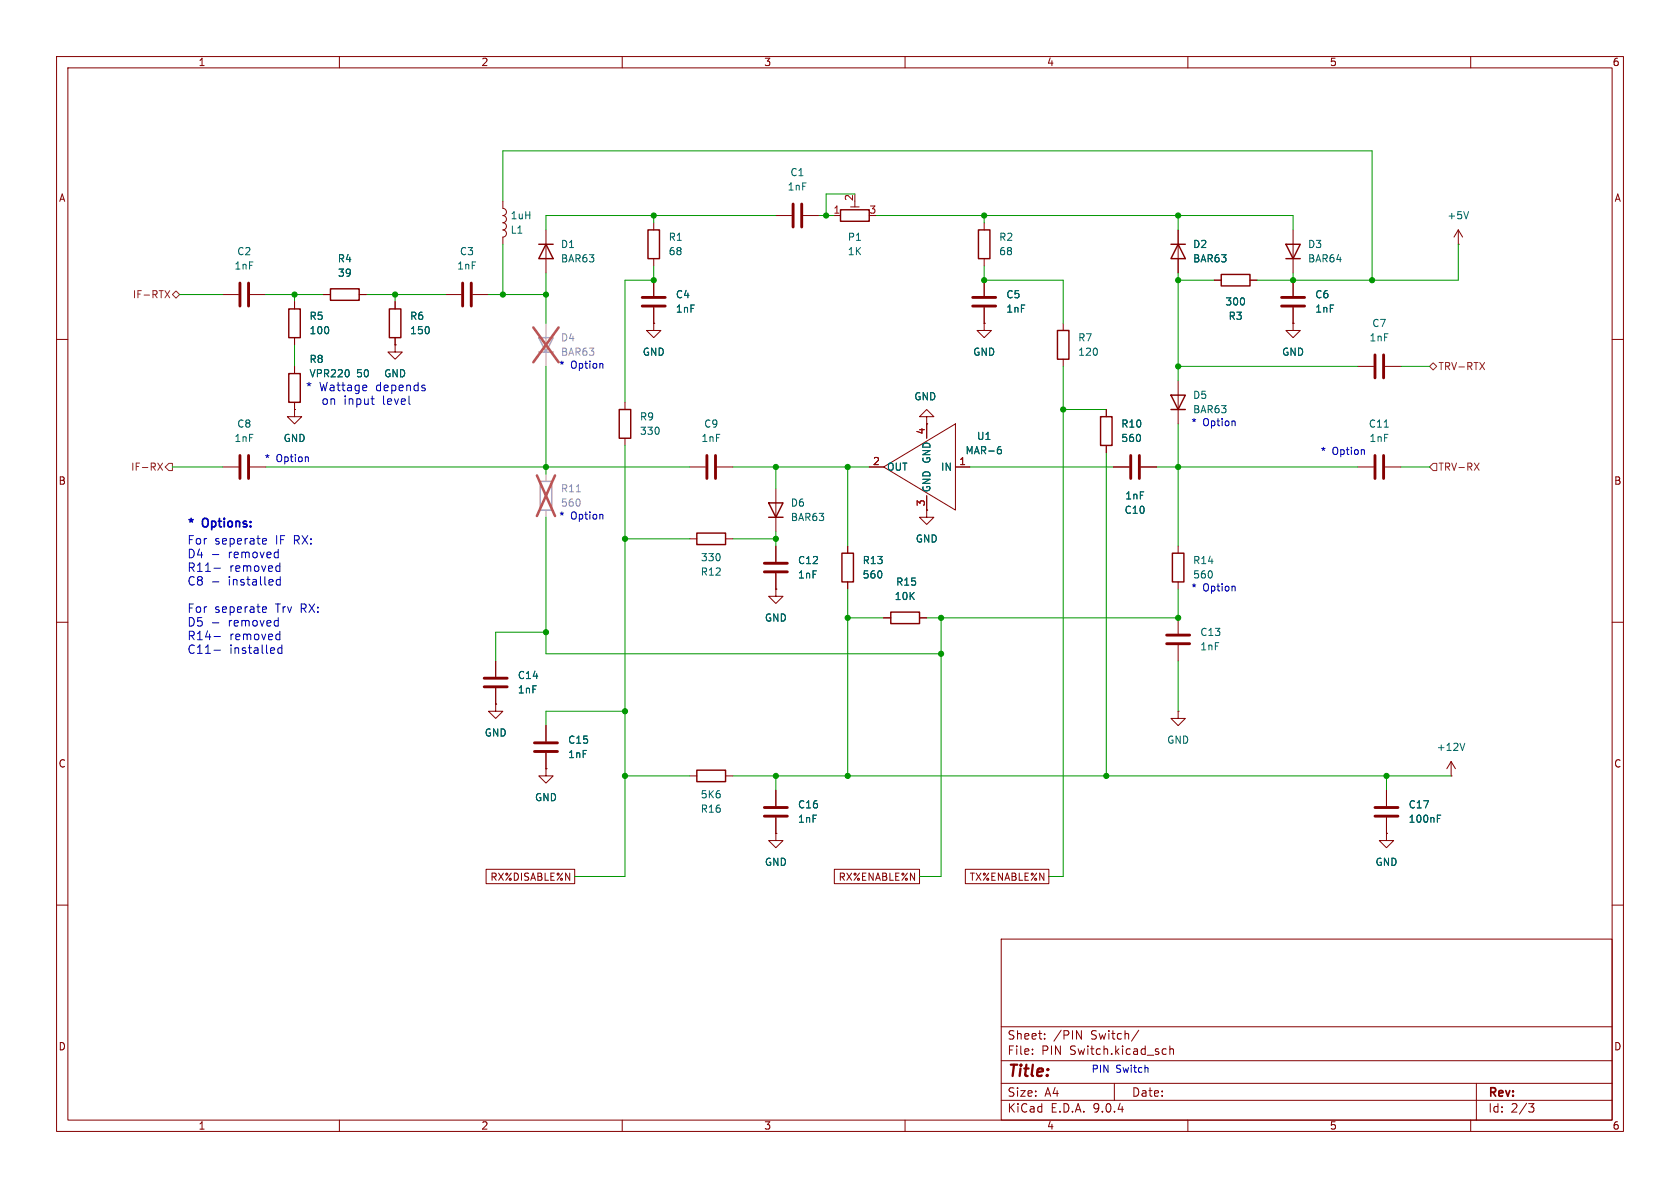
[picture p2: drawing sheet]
<svg xmlns="http://www.w3.org/2000/svg" width="297mm" height="210mm" viewBox="0 0 297 210" stroke-linecap="round" stroke-linejoin="round" font-family="sans-serif">
<g fill="none" stroke="#840000" stroke-width=".18">
<path d="M10 10h277v190h-277zM12 12h273v186h-273zM60 10v2M110 10v2M160 10v2M210 10v2M260 10v2M88.9 36.8a.64 .64 0 0 1 .6 .7 .64 .64 0 0 1-.6 .6 .64 .64 0 0 1 .6 .6 .64 .64 0 0 1-.6 .7 .64 .64 0 0 1 .6 .6 .64 .64 0 0 1-.6 .6 .63 .63 0 0 1 .6 .7 .63 .63 0 0 1-.6 .6v1.3M88.9 35.6v1.2M115.6 39.4v1.2M137.2 38.1h2.8M142 38.1h2.8"/>
<path d="M147.3 38.1h1.3M150.4 36.6h1.5M151.1 35.6v1M174 39.4v1.2M39.4 52.1h2.8M44.2 52.1h2.8M52.1 53.3v1.3M52.1 59.7v1.3M57.1 52.1h1.3M63.5 52.1h1.3M69.8 53.3v1.3M69.8 59.7v1.3"/>
<path d="M78.7 52.1h2.8M83.6 52.1h2.8M96.5 40.6v7.7M115.6 57.2v1.2h1.2l-1.2 1.3-1.3-1.3h1.3M115.6 57.2h.1M115.6 45.7v1.3M115.6 49.5v2.8M115.6 54.4v2.8M174 57.2v1.2h1.3l-1.3 1.3-1.3-1.3h1.3M174 57.2h.1M174 45.7v1.3M174 49.5v2.8"/>
<path d="M174 54.4v2.8M188 57.2v1.2M208.3 40.6v7.7M214.6 49.5h1.3M221 49.5h1.2M228.6 57.2v1.2h1.3l-1.3 1.3-1.3-1.3h1.3M228.6 57.2h.1M228.6 40.6v7.7M228.6 49.5v2.8M228.6 54.4v2.8M257.8 43.2h.1M257.8 40.6l-.8 1.3"/>
<path d="M257.8 40.6l.8 1.3M257.8 40.6v2.6M10 60h2M52.1 72.4v1.3h1.2l-1.2 1.2-1.3-1.2h1.3M52.1 72.4h.1M52.1 64.8v1.2M52.1 71.1v1.3M69.8 61v1.2h1.3l-1.3 1.3-1.2-1.3h1.2M69.8 61h.1M110.5 71.1v1.3M110.5 77.5v1.2M163.8 73.7h1.3l-1.3-1.3-1.2 1.3h1.2v1.2"/>
<path d="M163.8 74.9h.1M163.8 74.9v2.6M188 63.5v1.3M195.6 72.4v1.3M195.6 78.7v1.3M208.3 67.3v7.6M240 64.8h2.8M244.9 64.8h2.7M285 60h2M39.4 82.6h2.8M44.2 82.6h2.8M121.9 82.6h2.8"/>
<path d="M121.9 95.3h1.3M126.7 82.6h2.8M128.3 95.3h1.2M137.2 86.4v7.6M137.2 96.5v2.8M149.9 96.5v1.3M153.7 82.6h2.5M156.2 82.6l12.7-7.7v15.3zM163.8 90.2v1.2h1.3l-1.3 1.3-1.2-1.3h1.2M163.8 90.2h.1M163.8 87.6v2.6M168.9 82.6h2.5"/>
<path d="M196.8 82.6h2.8M201.7 82.6h2.8M208.3 96.5v1.3M240 82.6h2.8M244.9 82.6h2.7M10 110h2M87.6 116.8v2.8M137.2 104.1v1.3h1.2l-1.2 1.3-1.3-1.3h1.3M137.2 104.1h.1M137.2 101.3v2.8M149.9 102.9v1.2M156.2 109.2h1.3"/>
<path d="M162.6 109.2h1.2M208.3 102.9v1.2M208.3 109.2v2.8M208.3 114v2.8M285 110h2M87.6 124.5v1.2h1.3l-1.3 1.3-1.2-1.3h1.2M87.6 124.5h.1M87.6 121.7v2.8M96.5 135.9v1.3h1.3l-1.3 1.2-1.3-1.2h1.3M96.5 135.9h.1M96.5 128.3v2.8M96.5 133.1v2.8"/>
<path d="M121.9 137.2h1.3M128.3 137.2h1.2M137.2 139.7v2.8M208.3 125.7v1.3h1.2l-1.2 1.3-1.3-1.3h1.3M208.3 125.7h.1M245.1 139.7v2.8M256.5 137.2h.1M256.5 134.6l-.7 1.3M256.5 134.6l.8 1.3M256.5 134.6v2.6M85.9 153.7h15.7v2.5h-15.7zM137.2 147.3v1.3h1.2l-1.2 1.3-1.3-1.3h1.3"/>
<path d="M137.2 147.3h.1M137.2 144.5v2.8M147.5 153.7h15.1v2.5h-15.1zM170.7 153.7h14.7v2.5h-14.7zM245.1 147.3v1.3h1.3l-1.3 1.3-1.3-1.3h1.3M245.1 147.3h.1M245.1 144.5v2.8M10 160h2M177 166h108v32h-108zM285 160h2M60 198v2M110 198v2"/>
<path d="M160 198v2M177 194.5h108M177 191.5h108M177 187.5h108M177 181.5h108M182.5 186.3v.1M182.5 185.5v.1M184.7 183.6v.1M184.7 182.8v.1M190.3 182.2l.9 1.5v-1.5M197 191.5v3M201.3 182.1l-1.3 2"/>
<path d="M205.7 185.4l.5 .1M206.2 186.3l-.5 .1M206.8 185.5l.2-.1 .4 .1 .1 .9M206.8 184.9v1.5M210 198v2M260 198v2M261 191.5v6.5M270.2 195.1h1l-.5 .6 .4 .1 .1 .5-.3 .3h-.4"/>
</g>
<g fill="none" stroke="#840000" stroke-width=".51">
<path d="M140.2 36.1v4M141.7 36.1v4M42.4 50v4.1M43.9 50v4.1M81.8 50v4.1M83.3 50v4.1M113.5 54.1h4.1M113.5 52.6h4.1M172 54.1h4M172 52.6h4M226.6 54.1h4M226.6 52.6h4"/>
<path d="M243.1 62.7v4.1M244.6 62.7v4.1M42.4 80.5v4.1M43.9 80.5v4.1M125 80.5v4.1M126.5 80.5v4.1M135.1 99.6h4.1M199.9 80.5v4.1M201.4 80.5v4.1M243.1 80.5v4.1M244.6 80.5v4.1M85.6 119.9h4.1"/>
<path d="M135.1 101.1h4.1M206.2 113.8h4.1M206.2 112.3h4.1M85.6 121.4h4.1M94.5 132.8h4.1M94.5 131.3h4.1M135.1 144.3h4.1M135.1 142.7h4.1M243.1 144.3h4M243.1 142.7h4"/>
</g>
<path d="M259.6 37.4l-.4 1.3M176.6 79.4h.2l.2 .3v.4l-.4 .1M176.9 79h-.3M244.7 75.5h.7M259 131.4l-.5 1.3M254.1 144.7h.4M254.1 144.1h.6" fill="none" stroke="#006464" stroke-width=".18"/>
<g fill="none" stroke="#840000" stroke-width=".25">
<path d="M148.6 37.1h5.1v2h-5.1zM51.1 54.6h2v5.1h-2zM58.4 51.1h5.1v2h-5.1zM68.8 54.6h2.1v5.1h-2.1zM95.2 43.2h2.6M96.5 43.2l1.3 2.5h-2.6zM114.6 40.6h2v5.1h-2zM173 40.6h2v5.1h-2zM186.9 58.4h2.1v5.1h-2.1zM207 43.2h2.5M208.3 43.2l1.2 2.5h-2.5zM215.9 48.5h5.1v2h-5.1z"/>
<path d="M227.3 43.2h2.6l-1.3 2.5zM227.3 45.7h2.6M51.1 66h2v5.1h-2zM109.5 72.4h2v5.1h-2zM194.6 73.7h2v5h-2zM207 69.9h2.5l-1.2 2.5zM207 72.4h2.5M123.2 94.2h5.1v2.1h-5.1zM135.9 88.9h2.5l-1.2 2.5zM135.9 91.4h2.5M148.8 97.8h2.1v5.1h-2.1zM207.3 97.8h2v5.1h-2z"/>
<path d="M157.5 108.2h5.1v2h-5.1zM123.2 136.1h5.1v2.1h-5.1z"/>
</g>
<path d="M95.2 59.7h2.6l-1.3 2.5zM95.2 62.2h2.6M95.5 85.1h2v5.1h-2z" fill="none" stroke="#a1a1a1" stroke-width=".25"/>
<path d="M96.5 57.2v7.6M96.5 83.8v1.3M96.5 90.2v1.2" fill="none" stroke="#a1a1a1" stroke-width=".18"/>
<path d="M94.3 57.9l4.5 6.1M98.8 57.9l-4.5 6.1M94.9 84l3.2 7.2M98.1 84l-3.2 7.2" fill="none" stroke="#e65255" stroke-width=".46"/>
<path d="M101.9 86.9h.7" fill="none" stroke="#989898" stroke-width=".18"/>
<path d="M29.2 51.4l.8 1.2M30 51.4l-.8 1.2M31.1 51.4l.6 .7-.6 .6-.6-.6zM252.7 64.8l.7-.7 .6 .7-.6 .6zM261.6 64.1l.9 1.2M262.5 64.1l-.9 1.2M27.9 81.9l.8 1.2M28.7 81.9l-.8 1.2M29.8 81.9h.7v1.3h-.7l-.6-.6zM253.4 81.9h.6v1.3h-.6l-.7-.6zM260.6 81.9l.9 1.2M261.5 81.9l-.9 1.2" fill="none" stroke="#725600" stroke-width=".18"/>
<g fill="none" stroke="#009600" stroke-width=".18">
<path d="M88.9 35.6v-8.9h153.7v22.8M115.6 38.1v1.3M137.2 38.1h-40.7v2.5M144.8 38.1h2.5M151.1 34.3h-5.1v3.8M154.9 38.1h73.7v2.5M174 38.1v1.3M208.3 38.1v2.5M31.7 52.1h7.7M47 52.1h10.1M52.1 52.1v1.2M64.8 52.1h13.9"/>
<path d="M69.8 52.1v1.2M86.4 52.1h10.1M88.9 43.2v8.9M96.5 48.3v8.9M115.6 47v2.5h-5.1v21.6M174 47v2.5h14v7.7M208.3 49.5h6.3M208.3 48.3v19M228.6 48.3v1.2M257.8 43.2v6.3h-35.6M52.1 61v3.8M96.5 64.8v19"/>
<path d="M110.5 78.7v76.2h-8.9M188 64.8v90.1h-2.6M188 72.4h7.6M208.3 74.9v21.6M208.3 64.8h31.7M247.6 64.8h5.1M30.5 82.6h8.9M47 82.6h74.9M96.5 91.4v24.2h69.9M110.5 95.3h11.4M129.5 95.3h7.7M129.5 82.6h24.2"/>
<path d="M137.2 82.6v3.8M137.2 94v2.5M149.9 82.6v13.9M171.4 82.6h25.4M195.6 80v57.2M204.5 82.6h35.5M247.6 82.6h5.1M96.5 111.8h-8.9v5M149.9 109.2h6.3M149.9 104.1v33.1M166.4 109.2v45.7h-3.8M208.3 104.1v5.1h-44.5"/>
<path d="M208.3 116.8v8.9M110.5 125.7h-14v2.6M110.5 137.2h11.4M129.5 137.2h127M137.2 137.2v2.5M245.1 137.2v2.5"/>
</g>
<g fill="none" stroke="#0000c2" stroke-width=".18">
<path d="M65.6 70.5h.6M65.9 71.4l.3 .1M75.1 68.6v.4M37.5 98h1.2M46.6 95.2l.4 .1 .1 .2-.7 .2M47 96.1l-.4 .1M49 97.6l.2 .1M49.2 97.1v1.5M49.2 98.5l-.2 .1M49.5 99.5v1.5M37.5 102.9h1.2M37.5 110.1h1.2"/>
<path d="M37.8 100.4h1.2M37.8 112.5h1.2M37.8 114.9h1.2M46.6 107.3h.4l.1 .3-.7 .2M47 108.2l-.4 .1M49 100l.5 .1M49 109.7h.2M49 112.1l.5 .1M49.2 109.2v1.5M49.2 110.6l-.2 .1M49.5 111.6v1.5M49.5 100.9l-.5 .1"/>
<path d="M49.5 113l-.5 .1M49.5 101.9v1.5M49.5 102.5l-.4-.1-.3 .3v.4l.2 .3h.5M49.8 114v1.5M49.8 114.6l-.4-.1-.3 .3v.4l.2 .2h.5"/>
</g>
<g fill="#009600" stroke="#009600" stroke-width=".18">
<circle cx="188" cy="72.4" r=".46"/>
<circle cx="208.3" cy="82.6" r=".46"/>
<circle cx="208.3" cy="109.2" r=".46"/>
<circle cx="245.1" cy="137.2" r=".46"/>
<circle cx="195.6" cy="137.2" r=".46"/>
<circle cx="166.4" cy="115.6" r=".46"/>
<circle cx="166.4" cy="109.2" r=".46"/>
<circle cx="110.5" cy="95.3" r=".46"/>
<circle cx="96.5" cy="82.6" r=".46"/>
<circle cx="115.6" cy="38.1" r=".46"/>
<circle cx="115.6" cy="49.5" r=".46"/>
<circle cx="137.2" cy="95.3" r=".46"/>
<circle cx="149.9" cy="82.6" r=".46"/>
<circle cx="137.2" cy="82.6" r=".46"/>
<circle cx="96.5" cy="52.1" r=".46"/>
<circle cx="88.9" cy="52.1" r=".46"/>
<circle cx="69.8" cy="52.1" r=".46"/>
<circle cx="52.1" cy="52.1" r=".46"/>
<circle cx="146" cy="38.1" r=".46"/>
<circle cx="174" cy="38.1" r=".46"/>
<circle cx="174" cy="49.5" r=".46"/>
<circle cx="110.5" cy="125.7" r=".46"/>
<circle cx="110.5" cy="137.2" r=".46"/>
<circle cx="149.9" cy="109.2" r=".46"/>
<circle cx="96.5" cy="111.8" r=".46"/>
<circle cx="149.9" cy="137.2" r=".46"/>
<circle cx="137.2" cy="137.2" r=".46"/>
<circle cx="208.3" cy="64.8" r=".46"/>
<circle cx="208.3" cy="49.5" r=".46"/>
<circle cx="208.3" cy="38.1" r=".46"/>
<circle cx="242.6" cy="49.5" r=".46"/>
<circle cx="228.6" cy="49.5" r=".46"/>
</g>
<text font-size="2.8" fill="#840000" x="178" y="190.9">Title:</text>
<g font-size="2.1" fill="#0000c2">
<text x="54" y="69.4">*</text>
<text x="56.4" y="69.4">Wattage</text>
<text x="56.7" y="71.8">on</text>
<text x="60.7" y="71.8">input</text>
<text x="66.5" y="69.4">depends</text>
<text x="67.7" y="71.8">level</text>
<text x="33" y="93.7">*</text>
<text x="35.9" y="93.7">Options:</text>
<text x="33" y="96.5">For</text>
<text x="33" y="98.9">D4</text>
<text x="33" y="101.3">R11-</text>
<text x="37.9" y="96.5">seperate</text>
<text x="40.4" y="98.9">removed</text>
<text x="40.5" y="101.3">removed</text>
<text x="48.8" y="96.5">IF RX:</text>
<text x="33" y="103.7">C8</text>
<text x="40.4" y="103.7">installed</text>
<text x="33" y="108.6">For</text>
<text x="33" y="111">D5</text>
<text x="33" y="113.4">R14-</text>
<text x="37.9" y="108.6">seperate</text>
<text x="40.4" y="111">removed</text>
<text x="40.5" y="113.4">removed</text>
<text x="48.8" y="108.6">Trv</text>
<text x="53.3" y="108.6">RX:</text>
<text x="33" y="115.8">C11-</text>
<text x="40.5" y="115.8">installed</text>
</g>
<g font-size="2.1" fill="#840000">
<text x="178" y="184">Sheet:</text>
<text x="186.2" y="184">/PIN</text>
<text x="192.9" y="184">Switch/</text>
<text x="178" y="186.7">File:</text>
<text x="184.1" y="186.7">PIN</text>
<text x="189.2" y="186.7">Switch.kicad_sch</text>
<text x="178" y="196.9">KiCad</text>
<text x="178" y="194.1">Size:</text>
<text x="184.7" y="194.1">A4</text>
<text x="185.7" y="196.9">E.D.A.</text>
<text x="193.3" y="196.9">9.0.4</text>
<text x="200" y="194.1">Date:</text>
<text x="263" y="194.3">Rev:</text>
<text x="263" y="196.9">Id:</text>
<text x="267.1" y="196.9">2/3</text>
</g>
<g font-size="1.8" fill="#840000">
<text x="35" y="11.9">1</text>
<text x="85" y="11.9">2</text>
<text x="135" y="11.9">3</text>
<text x="185" y="11.9">4</text>
<text x="235" y="11.9">5</text>
<text x="285" y="11.9">6</text>
<text x="10.3" y="35.9">A</text>
<text x="285.3" y="35.9">A</text>
<text x="10.3" y="85.9">B</text>
<text x="285.3" y="85.9">B</text>
<text x="10.3" y="135.9">C</text>
<text x="285.3" y="135.9">C</text>
<text x="86.6" y="155.9">RX%DISABLE%N</text>
<text x="148.2" y="155.9">RX%ENABLE%N</text>
<text x="171.3" y="155.9">TX%ENABLE%N</text>
<text x="10.3" y="185.9">D</text>
<text x="285.3" y="185.9">D</text>
<text x="35" y="199.9">1</text>
<text x="85" y="199.9">2</text>
<text x="135" y="199.9">3</text>
<text x="185" y="199.9">4</text>
<text x="235" y="199.9">5</text>
<text x="285" y="199.9">6</text>
</g>
<g font-size="1.8" fill="#006464">
<text x="139.1" y="33.9">1nF</text>
<text x="139.6" y="31.3">C1</text>
<text x="90.2" y="41.5">L1</text>
<text x="90.2" y="39">1uH</text>
<text x="255.8" y="39">+5V</text>
<text x="41.4" y="47.9">1nF</text>
<text x="41.8" y="45.3">C2</text>
<text x="59.6" y="46.6">R4</text>
<text x="80.7" y="47.9">1nF</text>
<text x="81.2" y="45.3">C3</text>
<text x="99.1" y="44">D1</text>
<text x="99.1" y="46.6">BAR63</text>
<text x="118.1" y="42.8">R1</text>
<text x="118.1" y="45.3">68</text>
<text x="149.8" y="42.8">P1</text>
<text x="149.8" y="45.3">1K</text>
<text x="176.5" y="42.8">R2</text>
<text x="176.5" y="45.3">68</text>
<text x="210.8" y="44">D2</text>
<text x="210.8" y="46.6">BAR63</text>
<text x="231.1" y="44">D3</text>
<text x="231.1" y="46.6">BAR64</text>
<text x="59.6" y="49.1">39</text>
<text x="119.4" y="52.9">C4</text>
<text x="177.8" y="52.9">C5</text>
<text x="232.4" y="52.9">C6</text>
<text x="54.6" y="56.7">R5</text>
<text x="54.6" y="59.3">100</text>
<text x="72.4" y="56.7">R6</text>
<text x="72.4" y="59.3">150</text>
<text x="119.4" y="55.5">1nF</text>
<text x="177.8" y="55.5">1nF</text>
<text x="216.5" y="54.2">300</text>
<text x="217.1" y="56.7">R3</text>
<text x="232.4" y="55.5">1nF</text>
<text x="242.5" y="58">C7</text>
<text x="54.6" y="64.4">R8</text>
<text x="113.5" y="63.1">GND</text>
<text x="172" y="63.1">GND</text>
<text x="190.5" y="60.6">R7</text>
<text x="190.5" y="63.1">120</text>
<text x="226.6" y="63.1">GND</text>
<text x="242" y="60.6">1nF</text>
<text x="54.6" y="66.9">VPR220</text>
<text x="63" y="66.9">50</text>
<text x="67.8" y="66.9">GND</text>
<text x="161.5" y="71">GND</text>
<text x="210.8" y="70.7">D5</text>
<text x="41.8" y="75.8">C8</text>
<text x="113" y="74.5">R9</text>
<text x="113" y="77.1">330</text>
<text x="124.4" y="75.8">C9</text>
<text x="172.6" y="78">U1</text>
<text x="198.1" y="75.8">R10</text>
<text x="210.8" y="73.3">BAR63</text>
<text x="241.9" y="75.8">C11</text>
<text x="41.4" y="78.3">1nF</text>
<text x="50" y="78.3">GND</text>
<text x="123.9" y="78.3">1nF</text>
<text x="156.7" y="83.4">OUT</text>
<text x="166.3" y="83.4">IN</text>
<text x="170.6" y="80.5">MAR-6</text>
<text x="198.1" y="78.3">560</text>
<text x="242" y="78.3">1nF</text>
<text x="139.7" y="89.8">D6</text>
<text x="164.7" y="87.1" transform="rotate(-90 164.7 87.1)">GND GND</text>
<text x="198.8" y="88.5">1nF</text>
<text x="139.7" y="92.3">BAR63</text>
<text x="198.7" y="91">C10</text>
<text x="123.8" y="102">R12</text>
<text x="123.8" y="99.4">330</text>
<text x="141" y="99.9">C12</text>
<text x="152.4" y="99.9">R13</text>
<text x="161.8" y="96.1">GND</text>
<text x="210.8" y="99.9">R14</text>
<text x="141" y="102.5">1nF</text>
<text x="152.4" y="102.5">560</text>
<text x="158.1" y="106.3">10K</text>
<text x="158.3" y="103.7">R15</text>
<text x="210.8" y="102.5">560</text>
<text x="135.1" y="110.1">GND</text>
<text x="212.1" y="112.6">C13</text>
<text x="212.1" y="115.2">1nF</text>
<text x="91.4" y="122.8">1nF</text>
<text x="91.4" y="120.2">C14</text>
<text x="85.6" y="130.4">GND</text>
<text x="100.3" y="131.7">C15</text>
<text x="206.2" y="131.7">GND</text>
<text x="100.3" y="134.2">1nF</text>
<text x="253.9" y="132.9">+12V</text>
<text x="94.5" y="141.8">GND</text>
<text x="123.8" y="143.9">R16</text>
<text x="123.8" y="141.3">5K6</text>
<text x="141" y="143.1">C16</text>
<text x="248.9" y="143.1">C17</text>
<text x="141" y="145.6">1nF</text>
<text x="248.9" y="145.6">100nF</text>
<text x="135.1" y="153.3">GND</text>
<text x="243.1" y="153.3">GND</text>
</g>
<g font-size="1.8" fill="#a90000">
<text x="150.9" y="35.6" transform="rotate(-90 150.9 35.6)">2</text>
<text x="147.2" y="37.8">1</text>
<text x="153.6" y="37.8">3</text>
<text x="163.6" y="76.9" transform="rotate(-90 163.6 76.9)">4</text>
<text x="154.2" y="82.3">2</text>
<text x="169.5" y="82.3">1</text>
<text x="163.6" y="89.6" transform="rotate(-90 163.6 89.6)">3</text>
</g>
<g font-size="1.8" fill="#725600">
<text x="23.4" y="52.9">IF-RTX</text>
<text x="254.2" y="65.6">TRV-RTX</text>
<text x="23.1" y="83.4">IF-RX</text>
<text x="254.2" y="83.4">TRV-RX</text>
</g>
<g font-size="1.8" fill="#0000c2">
<text x="98.7" y="65.4">*</text>
<text x="100.9" y="65.4">Option</text>
<text x="210.5" y="75.5">*</text>
<text x="212.6" y="75.5">Option</text>
<text x="46.7" y="81.9">*</text>
<text x="48.8" y="81.9">Option</text>
<text x="233.4" y="80.6">*</text>
<text x="235.5" y="80.6">Option</text>
<text x="98.7" y="92.1">*</text>
<text x="100.9" y="92.1">Option</text>
<text x="210.5" y="104.8">*</text>
<text x="212.6" y="104.8">Option</text>
<text x="192.9" y="189.8">PIN</text>
<text x="197.3" y="189.8">Switch</text>
</g>
<g font-size="1.8" fill="#989898">
<text x="99.1" y="60.6">D4</text>
<text x="99.1" y="63.1">BAR63</text>
<text x="99.1" y="89.8">560</text>
<text x="99.1" y="87.2">R11</text>
</g>
</svg>
